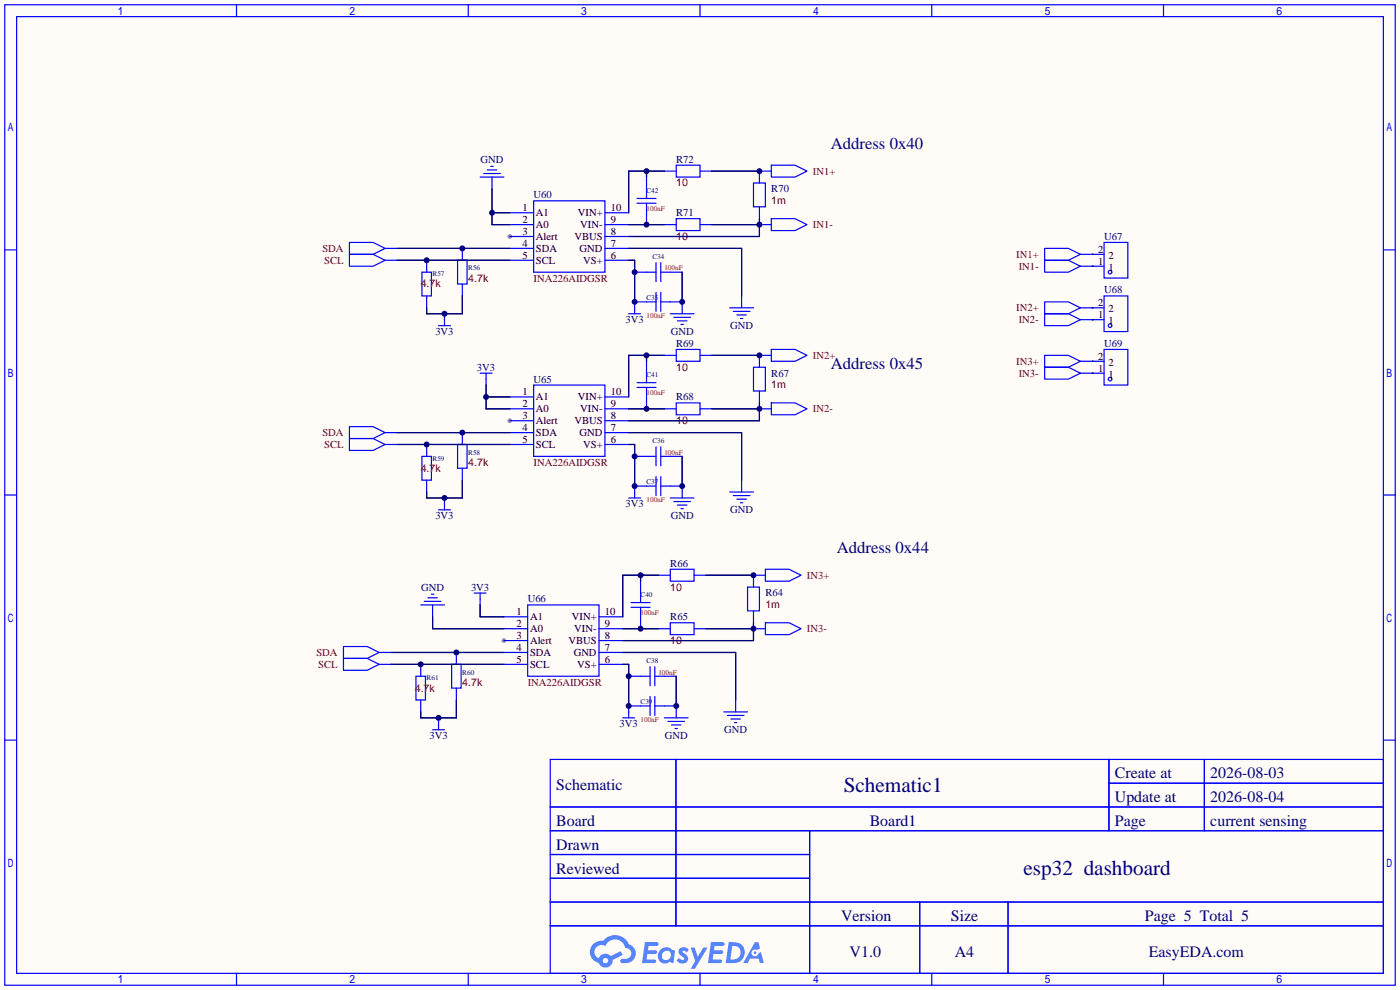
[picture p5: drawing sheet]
<svg xmlns="http://www.w3.org/2000/svg" width="299mm" height="212mm" viewBox="0 0 299 212" stroke-linecap="round" stroke-linejoin="round" font-family="sans-serif">
<path d="M0 0h299.2v211.6h-299.2z" fill="#fffcf7"/>
<g fill="#999">
<circle cx="109" cy="50.5" r=".51"/>
<circle cx="109" cy="89.9" r=".51"/>
<circle cx="107.7" cy="136.9" r=".51"/>
</g>
<g fill="none" stroke="#00f" stroke-width=".25">
<path d="M1 1h297.2v209.6h-297.2zM3.6 3.6h292.1v204.4h-292.1zM50.5 1v2.6M100.1 1v2.6M149.6 1v2.6M199.1 1v2.6M248.7 1v2.6M1 53.4h2.6M295.7 53.4h2.5M1 105.8h2.6M295.7 105.8h2.5M1 158.2h2.6"/>
<path d="M295.7 158.2h2.5M117.6 162.3h178.1v45.7h-178.1zM117.6 172.5h178.1M117.6 177.5h178.1M144.5 162.3v35.6M173 177.5v30.5M237 162.3v15.2M237 167.4h58.7M257.4 162.3v15.2M117.6 182.6h55.4M117.6 192.8h178.1M117.6 187.7h55.4"/>
<path d="M117.6 197.9h178.1M196.6 192.8v15.2M215.4 192.8v15.2M50.5 208v2.6M100.1 208v2.6M149.6 208v2.6M199.1 208v2.6M248.7 208v2.6"/>
</g>
<g fill="#5487ff">
<path d="M145.3 202.7a1.3 1.3 0 0 1 1.9 .3l-.4 .6a.54 .54 0 0 0-.9-.2l.1 .2a1.34 1.34 0 0 1 .9 1.8 1.47 1.47 0 0 1-2.3-.1l.5-.6 .8 .5a.31 .31 0 0 0 .4-.3 .31 .31 0 0 0-.3-.4 1.12 1.12 0 0 1-.7-1.8z"/>
<path d="M147.6 202.5h.9l.6 2 1.2-2h.9l-2.7 4.6h-.9l1-1.7z"/>
<path d="M137.8 201.4h1.7a1.31 1.31 0 0 1 1.2 .2 .4 .4 0 0 1-.3 .5l-1.8 .1-.1 .9h1.6a.4 .4 0 0 1 .4 .4 .4 .4 0 0 1-.5 .4h-1.6l-.2 1.2h1.4a.46 .46 0 0 1 .5 0 .46 .46 0 0 1 .1 .5l-.4 .2h-2.6z"/>
<path d="M151.9 201.4h1.7a1.32 1.32 0 0 1 1.2 .2 .39 .39 0 0 1-.3 .5l-1.8 .1-.1 .9h1.6a.4 .4 0 0 1 .4 .4 .4 .4 0 0 1-.4 .4h-1.7l-.2 1.2h1.4a.46 .46 0 0 1 .5 0 .46 .46 0 0 1 .1 .5l-.4 .2h-2.6z"/>
<path d="M161.3 201.4h.8l.3 1.3-.6 .4a.75 .75 0 0 0-1.1 .3 .75 .75 0 0 0 .5 1 .75 .75 0 0 0 .9-.7l.5-.2 .6 2.3h-.8l-.3-.9h-1.8l-.5 .9h-1z"/>
<path d="M155.7 201.4l-.6 4.4h1.5a2.27 2.27 0 0 0 2.6-2.2 2.27 2.27 0 0 0-2.7-2.2zM156.5 202.1a1.5 1.5 0 0 1 1.8 1.6 1.5 1.5 0 0 1-1.9 1.4h-.3z"/>
<path d="M141.2 203a1.6 1.6 0 0 0-.3 2.3 1.6 1.6 0 0 0 2.3 .2l.7 .3 .3-2.4-.1-.3-.5-.1a1.58 1.58 0 0 0-2.4 0zM141.8 203.5a.98 .98 0 0 1 1.6 .4 .98 .98 0 0 1-1.1 1.3 .94 .94 0 0 1-.9-.7 .94 .94 0 0 1 .4-1z"/>
<path d="M126.8 201.8a2.37 2.37 0 0 0 1.1 4 1.54 1.54 0 0 0 1.8 1 1.54 1.54 0 0 0 1.2-1.6l2.2-1.1-.5-.8-2 1a1.57 1.57 0 0 0-2.7 .5 1.5 1.5 0 0 1-.7-2.1 1.5 1.5 0 0 1 2.2-.5 2.23 2.23 0 0 1 2.3-1.4 2.23 2.23 0 0 1 2 1.8 1.16 1.16 0 0 1 1.2 1.1 1.16 1.16 0 0 1-1.1 1.2h-.7a.47 .47 0 0 0-.5 .4 .47 .47 0 0 0 .4 .5 2.17 2.17 0 0 0 2.5-.9 2.17 2.17 0 0 0-.3-2.7l-.8-.4a3.2 3.2 0 0 0-5.5-.7l-1.1 .1zM128.8 205.3a.6 .6 0 0 1 1.2 0 .6 .6 0 0 1-1.2 0z"/>
<circle cx="161.4" cy="203.6" r=".28"/>
</g>
<g fill="none" stroke="#00f" stroke-width=".25">
<path d="M102.6 37.8h5.1M103.4 37.1h3.5M104.1 36.3h2.1M104.9 35.6h.5M105.2 37.8v2.6M138.2 37.8v4.6M142 36.6h2.5M144.5 35.3h5.1v2.5h-5.1zM149.6 36.6h2.5M161 39.1h2.6v5.1h-2.6zM164.8 35.3h5.1l2.6 1.3-2.6 1.2h-5.1zM164.8 36.6h-2.5v2.5"/>
<path d="M74.7 54.4h5.1l2.5 1.2-2.5 1.3h-5.1zM74.7 51.8h5.1l2.5 1.3-2.5 1.3h-5.1zM82.3 53.1h2.5M82.3 55.6h2.5M90.2 58.2h2v5h-2zM91.2 55.6v2.6M97.8 55.6h2v5.1h-2zM98.8 53.1v2.5M109 45.5h5M109 48h5M109 50.5h5M109 53.1h5"/>
<path d="M109 55.6h5M114 42.9h15.3v15.3h-15.3zM129.3 45.5h5.1M129.3 48h5.1M129.3 50.5h5.1M129.3 53.1h5.1M129.3 55.6h5.1M135.6 58.2h4.6M136.1 42.4h4.1M136.1 43.4h4.1M138.2 43.4v4.6M140.2 56.1v4.1"/>
<path d="M141.2 56.1v4.1M141.2 58.2h4.6M142 48h2.5M144.5 46.7h5.1v2.6h-5.1zM149.6 48h2.5M162.3 48h2.5M162.3 44.2v2.5M164.8 46.7h5.1l2.6 1.3-2.6 1.3h-5.1zM223.3 53.1h5l2.6 1.3-2.6 1.2h-5zM223.3 55.6h5l2.6 1.3-2.6 1.3h-5zM230.9 56.9h5.1M230.9 54.4h5.1"/>
<path d="M236 51.8h5v7.6h-5zM91.2 63.2v2.6M93.7 69.6h2.6M95 67.1v2.5M98.8 60.7v2.5M102.6 79.8h2.6M103.9 79.8v2.5M134.4 67.1h2.5M138.2 77.2v4.6M140.2 64.5h-4.6v2.6M140.2 62.5v4M141.2 62.5v4"/>
<path d="M141.2 64.5h4.6v2.6M142 75.9h2.5M143.3 67.1h5M144 67.8h3.6M144.5 74.7h5.1v2.5h-5.1zM144.8 68.6h2M145.5 69.3h.5M149.6 75.9h2.5M156 65.8h5M156.7 66.5h3.6M157.5 67.3h2M158.2 68.1h.5"/>
<path d="M158.5 63.2v2.6M161 78.5h2.6v5.1h-2.6zM164.8 74.7h5.1l2.6 1.2-2.6 1.3h-5.1zM164.8 75.9h-2.5v2.6M223.3 64.5h5l2.6 1.3-2.6 1.3h-5zM223.3 67.1h5l2.6 1.2-2.6 1.3h-5zM223.3 75.9h5l2.6 1.3-2.6 1.3h-5zM223.3 78.5h5l2.6 1.3-2.6 1.2h-5zM230.9 65.8h5.1M230.9 79.8h5.1M230.9 68.3h5.1M230.9 77.2h5.1"/>
<path d="M236 63.2h5v7.7h-5zM236 74.7h5v7.6h-5zM74.7 93.7h5.1l2.5 1.3-2.5 1.3h-5.1zM74.7 91.2h5.1l2.5 1.3-2.5 1.2h-5.1zM82.3 92.5h2.5M82.3 95h2.5M90.2 97.5h2v5.1h-2zM91.2 95v2.5M97.8 95h2v5.1h-2zM98.8 92.5v2.5M109 84.8h5M109 87.4h5"/>
<path d="M109 89.9h5M109 92.5h5M109 95h5M114 82.3h15.3v15.2h-15.3zM129.3 84.8h5.1M129.3 87.4h5.1M129.3 89.9h5.1M129.3 92.5h5.1M129.3 95h5.1M135.6 97.5h4.6M136.1 81.8h4.1M136.1 82.8h4.1"/>
<path d="M138.2 82.8v4.6M140.2 95.5v4.1M141.2 95.5v4.1M141.2 97.5h4.6M142 87.4h2.5M144.5 86.1h5.1v2.5h-5.1zM149.6 87.4h2.5M162.3 87.4h2.5M162.3 83.6v2.5M164.8 86.1h5.1l2.6 1.3-2.6 1.2h-5.1zM91.2 102.6v2.6M93.7 109h2.6"/>
<path d="M95 106.4v2.6M98.8 100.1v2.5M134.4 106.4h2.5M140.2 103.9h-4.6v2.5M140.2 101.9v4M141.2 101.9v4M141.2 103.9h4.6v2.5M143.3 106.4h5M144 107.2h3.6M144.8 107.9h2M145.5 108.7h.5M156 105.2h5"/>
<path d="M156.7 105.9h3.6M157.5 106.7h2M158.2 107.4h.5M158.5 102.6v2.6M73.4 138.2h5.1l2.5 1.2-2.5 1.3h-5.1zM81 139.4h2.6M89.9 129.3h5.1M90.7 128.5h3.5M91.4 127.8h2.1M92.2 127h.5M92.5 129.3v2.5M97.5 139.4v2.6"/>
<path d="M101.3 126.7h2.6M102.6 126.7v2.6M107.7 131.8h5.1M107.7 134.4h5.1M107.7 136.9h5.1M107.7 139.4h5.1M112.8 129.3h15.2v15.2h-15.2zM128 131.8h5.1M128 134.4h5.1M128 136.9h5.1M128 139.4h5.1M134.9 128.8h4"/>
<path d="M134.9 129.8h4M136.9 124.2v4.6M136.9 129.8v4.6M140.7 134.4h2.6M140.7 122.9h2.6M143.3 133.1h5v2.5h-5zM143.3 121.7h5v2.5h-5zM148.3 134.4h2.6M148.3 122.9h2.6M159.8 125.5h2.5v5.1h-2.5zM161 134.4h2.6M161 130.6v2.5"/>
<path d="M163.6 121.7h5.1l2.5 1.2-2.5 1.3h-5.1zM163.6 133.1h5.1l2.5 1.3-2.5 1.2h-5.1zM163.6 122.9h-2.6v2.6M73.4 140.7h5.1l2.5 1.3-2.5 1.3h-5.1zM81 142h2.6M88.9 144.5h2v5.1h-2zM89.9 142v2.5M89.9 149.6v2.5M92.5 156h2.5M93.7 153.4v2.6M96.5 142h2.1v5.1h-2.1zM97.5 147.1v2.5"/>
<path d="M107.7 142h5.1M128 142h5.1M133.1 153.4h2.5M134.4 144.5h4.5M138.9 150.9h-4.5v2.5M138.9 142.5v4.1M138.9 148.8v4.1M140 142.5v4.1M140 148.8v4.1M140 144.5h4.5M140 150.9h4.5v2.5M142 153.4h5.1"/>
<path d="M142.7 154.2h3.6M143.5 154.9h2M144.3 155.7h.5M154.7 152.1h5.1M155.4 152.9h3.6M156.2 153.7h2M157 154.4h.5M157.2 149.6v2.5"/>
<circle cx="237.2" cy="58.2" r=".38"/>
<circle cx="237.2" cy="69.6" r=".38"/>
<circle cx="237.2" cy="81" r=".38"/>
</g>
<g fill="none" stroke="#000080" stroke-width=".25">
<path d="M138.2 36.6v1.2M142 36.6h-7.6v8.9M152.1 36.6h10.2M84.8 55.6h24.2M84.8 53.1h24.2M105.2 40.4v7.6h3.8M105.2 45.5h3.8M134.4 55.6h1.2v8.9M134.4 53.1h24.1v10.1M134.4 48h7.6M145.8 58.2v6.3M152.1 48h10.2"/>
<path d="M162.3 46.7v3.8h-27.9M233.4 54.4h.1M233.4 56.9h.1M98.8 63.2v3.9h-7.6v-1.3M138.2 75.9v1.3M142 75.9h-7.6v8.9M152.1 75.9h10.2M233.4 65.8h.1M233.4 68.3h.1M233.4 77.2h.1M233.4 79.8h.1M84.8 95h24.2"/>
<path d="M84.8 92.5h24.2M103.9 82.3v5.1h5.1M103.9 84.8h5.1M134.4 92.5h24.1v10.1M134.4 95h1.2v8.9M134.4 87.4h7.6M145.8 97.5v6.4M152.1 87.4h10.2M162.3 86.1v3.8h-27.9M98.8 102.6v3.8h-7.6v-1.2M83.6 139.4h24.1M92.5 131.8v2.6h15.2"/>
<path d="M102.6 129.3v2.5h5.1M133.1 139.4h24.1v10.2M133.1 134.4h7.6M136.9 122.9v1.3M140.7 122.9h-7.6v8.9M150.9 134.4h10.1M150.9 122.9h10.1M161 133.1v3.8h-27.9M83.6 142h24.1M97.5 149.6v3.8h-7.6v-1.3M133.1 142h1.3v8.9M144.5 144.5v6.4"/>
</g>
<g fill="#000080">
<circle cx="91.2" cy="55.6" r=".63"/>
<circle cx="98.8" cy="53.1" r=".63"/>
<circle cx="95" cy="67.1" r=".63"/>
<circle cx="135.6" cy="64.5" r=".63"/>
<circle cx="135.6" cy="58.2" r=".63"/>
<circle cx="145.8" cy="64.5" r=".63"/>
<circle cx="91.2" cy="95" r=".63"/>
<circle cx="98.8" cy="92.5" r=".63"/>
<circle cx="95" cy="106.4" r=".63"/>
<circle cx="103.9" cy="84.8" r=".63"/>
<circle cx="135.6" cy="103.9" r=".63"/>
<circle cx="135.6" cy="97.5" r=".63"/>
<circle cx="145.8" cy="103.9" r=".63"/>
<circle cx="89.9" cy="142" r=".63"/>
<circle cx="97.5" cy="139.4" r=".63"/>
<circle cx="93.7" cy="153.4" r=".63"/>
<circle cx="134.4" cy="144.5" r=".63"/>
<circle cx="134.4" cy="150.9" r=".63"/>
<circle cx="144.5" cy="150.9" r=".63"/>
<circle cx="105.2" cy="45.5" r=".63"/>
<circle cx="161" cy="134.4" r=".63"/>
<circle cx="136.9" cy="134.4" r=".63"/>
<circle cx="161" cy="122.9" r=".63"/>
<circle cx="136.9" cy="122.9" r=".63"/>
<circle cx="162.3" cy="87.4" r=".63"/>
<circle cx="138.2" cy="87.4" r=".63"/>
<circle cx="162.3" cy="75.9" r=".63"/>
<circle cx="138.2" cy="75.9" r=".63"/>
<circle cx="162.3" cy="48" r=".63"/>
<circle cx="138.2" cy="48" r=".63"/>
<circle cx="162.3" cy="36.6" r=".63"/>
<circle cx="138.2" cy="36.6" r=".63"/>
</g>
<g font-size="4.5" fill="#000080">
<text x="180.3" y="169.2">Schematic1</text>
<text x="218.8" y="187">esp32 dashboard</text>
</g>
<g font-size="3.6" fill="#000080">
<text x="177.5" y="31.9">Address 0x40</text>
<text x="177.5" y="78.9">Address 0x45</text>
<text x="178.8" y="118.3">Address 0x44</text>
</g>
<g font-size="3.4" fill="#000080">
<text x="238.3" y="166.4">Create at</text>
<text x="258.7" y="166.4">2026-08-03</text>
<text x="118.9" y="168.9">Schematic</text>
<text x="238.3" y="171.4">Update at</text>
<text x="258.7" y="171.4">2026-08-04</text>
<text x="118.9" y="176.5">Board</text>
<text x="185.9" y="176.5">Board1</text>
<text x="238.3" y="176.5">Page</text>
<text x="258.7" y="176.5">current sensing</text>
<text x="118.9" y="181.6">Drawn</text>
<text x="118.9" y="186.7">Reviewed</text>
<text x="179.8" y="196.8">Version</text>
<text x="203.2" y="196.8">Size</text>
<text x="244.7" y="196.8">Page 5 Total 5</text>
<text x="181.6" y="204.5">V1.0</text>
<text x="204.1" y="204.5">A4</text>
<text x="245.5" y="204.5">EasyEDA.com</text>
</g>
<g font-size="2.3" fill="#000080">
<text x="102.7" y="34.8">GND</text>
<text x="144.5" y="34.8">R72</text>
<text x="164.8" y="41.1">R70</text>
<text x="114" y="42.4">U60</text>
<text x="144.5" y="46.2">R71</text>
<text x="236" y="51.3">U67</text>
<text x="236" y="62.7">U68</text>
<text x="93" y="71.6">3V3</text>
<text x="133.7" y="69.1">3V3</text>
<text x="143.3" y="71.6">GND</text>
<text x="156" y="70.3">GND</text>
<text x="144.5" y="74.1">R69</text>
<text x="236" y="74.1">U69</text>
<text x="101.9" y="79.2">3V3</text>
<text x="114" y="81.8">U65</text>
<text x="164.8" y="80.5">R67</text>
<text x="144.5" y="85.6">R68</text>
<text x="93" y="111">3V3</text>
<text x="133.7" y="108.4">3V3</text>
<text x="143.3" y="111">GND</text>
<text x="156" y="109.7">GND</text>
<text x="143.3" y="121.1">R66</text>
<text x="90" y="126.2">GND</text>
<text x="100.7" y="126.2">3V3</text>
<text x="112.8" y="128.7">U66</text>
<text x="163.6" y="127.5">R64</text>
<text x="143.3" y="132.6">R65</text>
<text x="132.4" y="155.4">3V3</text>
<text x="91.8" y="158">3V3</text>
<text x="142.1" y="158">GND</text>
<text x="154.8" y="156.7">GND</text>
</g>
<g font-size="2.3" fill="#800000">
<text x="144.5" y="39.8">10</text>
<text x="173.7" y="37.3">IN1+</text>
<text x="164.8" y="43.7">1m</text>
<text x="68.9" y="53.8">SDA</text>
<text x="144.5" y="51.3">10</text>
<text x="173.7" y="48.7">IN1-</text>
<text x="69.3" y="56.4">SCL</text>
<text x="217.2" y="55.1">IN1+</text>
<text x="217.7" y="57.6">IN1-</text>
<text x="89.9" y="61.4">4.7k</text>
<text x="100.1" y="60.2">4.7k</text>
<text x="114" y="60.2">INA226AIDGSR</text>
<text x="217.2" y="66.5">IN2+</text>
<text x="217.7" y="69.1">IN2-</text>
<text x="173.7" y="76.7">IN2+</text>
<text x="217.2" y="77.9">IN3+</text>
<text x="144.5" y="79.2">10</text>
<text x="164.8" y="83">1m</text>
<text x="217.7" y="80.5">IN3-</text>
<text x="173.7" y="88.1">IN2-</text>
<text x="68.9" y="93.2">SDA</text>
<text x="69.3" y="95.7">SCL</text>
<text x="144.5" y="90.6">10</text>
<text x="89.9" y="100.8">4.7k</text>
<text x="100.1" y="99.5">4.7k</text>
<text x="114" y="99.5">INA226AIDGSR</text>
<text x="172.5" y="123.7">IN3+</text>
<text x="143.3" y="126.2">10</text>
<text x="163.6" y="130">1m</text>
<text x="143.3" y="137.6">10</text>
<text x="172.5" y="135.1">IN3-</text>
<text x="67.6" y="140.2">SDA</text>
<text x="68" y="142.7">SCL</text>
<text x="88.6" y="147.8">4.7k</text>
<text x="98.8" y="146.5">4.7k</text>
<text x="112.8" y="146.5">INA226AIDGSR</text>
</g>
<g font-size="2.3">
<text x="111.6" y="45.2">1</text>
<text x="111.6" y="47.7">2</text>
<text x="114.6" y="46.2">A1</text>
<text x="123.5" y="46.2">VIN+</text>
<text x="130.6" y="47.7">9</text>
<text x="130.6" y="45.2">10</text>
<text x="111.6" y="50.2">3</text>
<text x="111.6" y="52.8">4</text>
<text x="114.6" y="48.7">A0</text>
<text x="114.6" y="51.3">Alert</text>
<text x="114.6" y="53.8">SDA</text>
<text x="122.8" y="51.3">VBUS</text>
<text x="123.9" y="53.8">GND</text>
<text x="124" y="48.7">VIN-</text>
<text x="130.6" y="52.8">7</text>
<text x="130.6" y="50.2">8</text>
<text x="111.6" y="55.3">5</text>
<text x="114.6" y="56.3">SCL</text>
<text x="124.6" y="56.3">VS+</text>
<text x="130.6" y="55.3">6</text>
<text x="234.7" y="56.6">1</text>
<text x="234.7" y="54">2</text>
<text x="236.9" y="57.9">1</text>
<text x="236.9" y="55.3">2</text>
<text x="234.7" y="65.5">2</text>
<text x="234.7" y="68">1</text>
<text x="236.9" y="69.3">1</text>
<text x="236.9" y="66.7">2</text>
<text x="234.7" y="76.9">2</text>
<text x="234.7" y="79.4">1</text>
<text x="236.9" y="80.7">1</text>
<text x="236.9" y="78.2">2</text>
<text x="111.6" y="84.5">1</text>
<text x="111.6" y="87.1">2</text>
<text x="111.6" y="89.6">3</text>
<text x="114.6" y="85.5">A1</text>
<text x="114.6" y="88.1">A0</text>
<text x="123.5" y="85.5">VIN+</text>
<text x="124" y="88.1">VIN-</text>
<text x="130.6" y="89.6">8</text>
<text x="130.6" y="87.1">9</text>
<text x="130.6" y="84.5">10</text>
<text x="111.6" y="92.1">4</text>
<text x="111.6" y="94.7">5</text>
<text x="114.6" y="90.6">Alert</text>
<text x="114.6" y="93.2">SDA</text>
<text x="114.6" y="95.7">SCL</text>
<text x="122.8" y="90.6">VBUS</text>
<text x="123.9" y="93.2">GND</text>
<text x="124.6" y="95.7">VS+</text>
<text x="130.6" y="94.7">6</text>
<text x="130.6" y="92.1">7</text>
<text x="110.4" y="131.5">1</text>
<text x="129.3" y="131.5">10</text>
<text x="110.4" y="134.1">2</text>
<text x="110.4" y="136.6">3</text>
<text x="113.3" y="132.5">A1</text>
<text x="113.3" y="135.1">A0</text>
<text x="113.3" y="137.6">Alert</text>
<text x="121.5" y="137.6">VBUS</text>
<text x="122.2" y="132.5">VIN+</text>
<text x="122.7" y="135.1">VIN-</text>
<text x="129.3" y="136.6">8</text>
<text x="129.3" y="134.1">9</text>
<text x="110.4" y="139.1">4</text>
<text x="110.4" y="141.7">5</text>
<text x="113.3" y="140.2">SDA</text>
<text x="113.3" y="142.7">SCL</text>
<text x="122.6" y="140.2">GND</text>
<text x="123.4" y="142.7">VS+</text>
<text x="129.3" y="141.7">6</text>
<text x="129.3" y="139.1">7</text>
</g>
<g font-size="1.5" fill="#000080">
<text x="138.2" y="41.3">C42</text>
<text x="92.5" y="59.1">R57</text>
<text x="100.1" y="57.8">R56</text>
<text x="139.4" y="55.3">C34</text>
<text x="138.2" y="64.1">C35</text>
<text x="138.2" y="80.7">C41</text>
<text x="139.4" y="94.6">C36</text>
<text x="92.5" y="98.4">R59</text>
<text x="100.1" y="97.2">R58</text>
<text x="138.2" y="103.5">C37</text>
<text x="136.9" y="127.6">C40</text>
<text x="138.2" y="141.6">C38</text>
<text x="91.2" y="145.4">R61</text>
<text x="98.8" y="144.2">R60</text>
<text x="136.9" y="150.5">C39</text>
</g>
<g font-size="1.5" fill="#800000">
<text x="138.2" y="45.1">100nF</text>
<text x="142" y="57.8">100nF</text>
<text x="138.2" y="68">100nF</text>
<text x="138.2" y="84.5">100nF</text>
<text x="142" y="97.2">100nF</text>
<text x="138.2" y="107.3">100nF</text>
<text x="136.9" y="131.5">100nF</text>
<text x="140.7" y="144.2">100nF</text>
<text x="136.9" y="154.3">100nF</text>
</g>
</svg>
